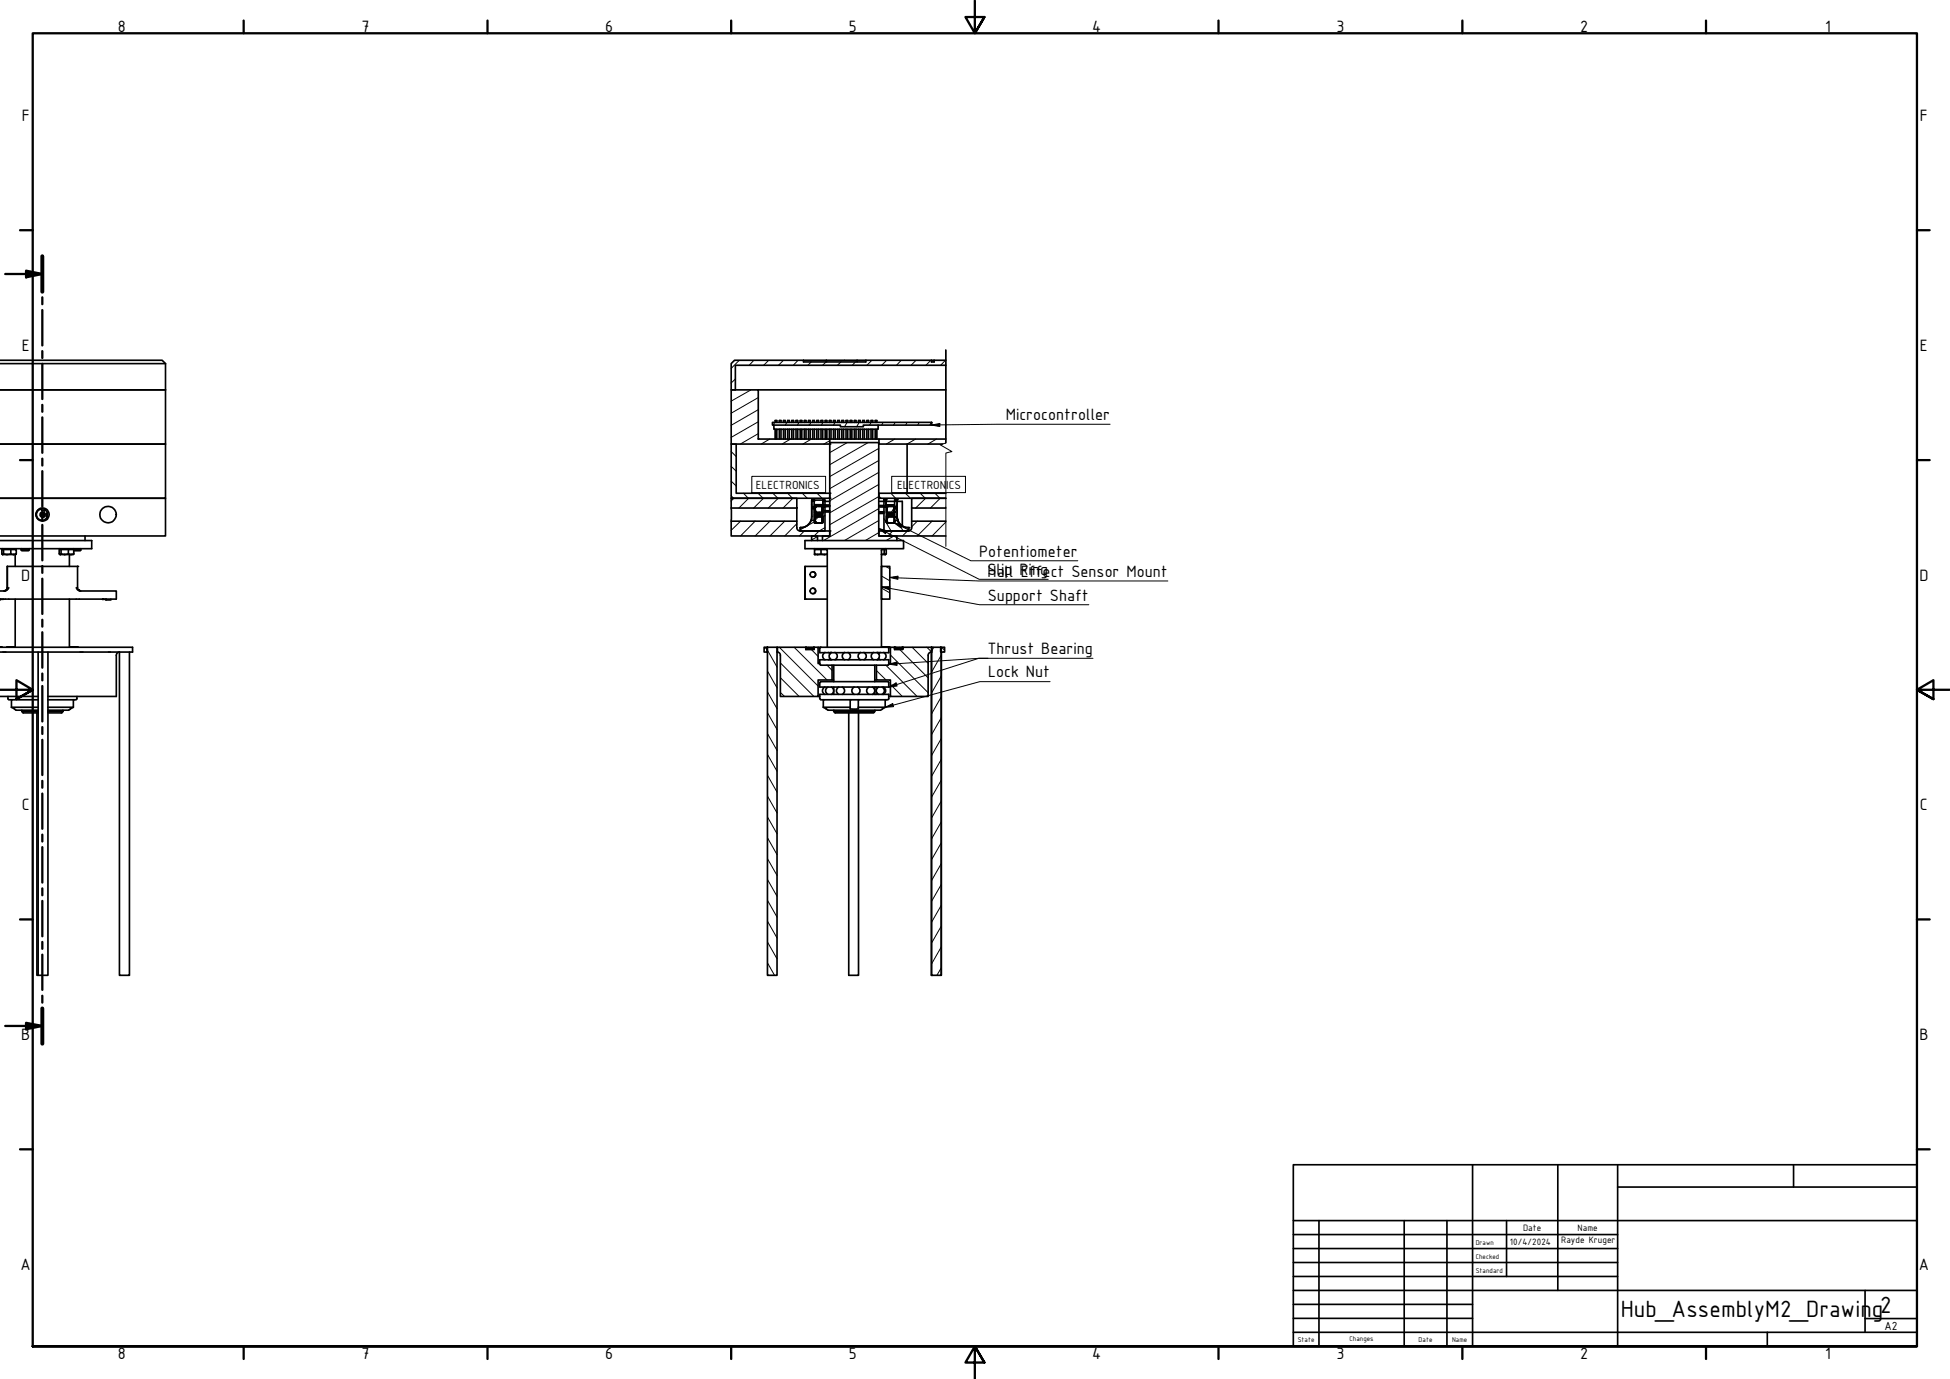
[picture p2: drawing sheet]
<svg xmlns="http://www.w3.org/2000/svg" width="594mm" height="420mm" viewBox="0 0 594 420" stroke-linecap="round" stroke-linejoin="round" font-family="sans-serif">
<!-- layer: Hatch (ISO) -->
<g fill="none" stroke="#000" stroke-width=".3">
<path d="M224 115.5l-1.2 1.2M225.2 109.8l-2.4 2.4M228.8 118.8l-6 3.4M229.7 109.8l-1.5 1.5M234.2 109.8l-1.5 1.5M238.7 109.8l-1.5 1.5M243.1 109.8l-1.4 1.5M247.1 110.3l-1 1M251.7 110.3l-1.1 1M256.2 110.3l-1.1 1M260.6 110.3l-.9 1M265.6 109.8l-1.5 1.5"/>
<path d="M270.1 109.8l-1.5 1.5M274.6 109.8l-1.5 1.5M279.1 109.8l-1.5 1.5M283.6 109.8l-1.5 1.5M288 109.8l-1.4 1.5M222.8 137.6l1.5 1.5M231 132.1l-5.4 3.2M231 128.5l-8.2 4.8M231 124.8l-8.2 4.8M231 121.1l-8.2 4.8M234.5 133.8l-2.6 1.5M236 128.7l-.4 .8"/>
<path d="M239.7 128.7l-.4 .8M240.9 133.8l-2.6 1.5M243.4 128.7l-.4 .8M247.1 128.7l-.5 .8M247.2 133.8l-2.6 1.5M250.7 128.7l-.4 .8M252.8 134.3l-1.8 1M254.4 128.7l-.5 .8M258.1 128.7l-.8 1.3M258.1 134.9l-5.3 3M261.7 128.7l-.7 1.3M264.5 134.9l-11.7 6.7"/>
<path d="M265.4 128.7l-.5 .8M267.7 136.6l-14.9 8.6M269 128.7l-.4 .8M272.6 133.8l-2.6 1.5M272.7 128.7l-.5 .8M276.4 128.7l-.5 .8M279 133.8l-2.6 1.5M280 128.7l-.4 .8M283.7 128.7l-.4 .8M285.3 133.8l-2.6 1.5M222.8 151l.7 .8M222.8 146.6l1.5 1.5"/>
<path d="M222.8 142.1l1.5 1.5M223.6 151.8l-.8 .8M225.6 158.8l-2.8 2.8M226.5 150.3l1.5 1.5M228.1 151.8l-3 3M230.1 158.8l-4.5 4.5M230.9 150.3l1.6 1.5M232.6 151.8l-3 3M234.6 158.8l-4.5 4.5M235.5 150.3l1.5 1.5M237.1 151.8l-3 3M239.1 158.8l-4.5 4.5"/>
<path d="M240 150.3l1.4 1.5M241.6 151.8l-3 3M242.8 159.6l-3.7 3.7M244.4 150.3l1.5 1.5M248.1 159l-4.3 2.4M248.1 154.5l-.8 .4M248.1 152.3l-.8 .5M248.2 154.9l.1 .1M248.9 150.3l1.5 1.5M249 157.1l-.3 .4M249.5 157.3l-1.2 1.2M249.6 156.1l-.2 .3"/>
<path d="M250.6 156.3h.1M250.6 158.3h.1M250.6 155.2h.1M251.3 157.1l-.8 .5M251.3 152.3l-.6 .4M267.7 158.6l-10.5 6.1M267.7 155l-16.8 9.7M267.7 151.3l-14.9 8.6M267.7 147.6l-14.9 8.7M267.7 143.9l-14.9 8.7M267.7 140.3l-14.9 8.6M267.8 151.2l.6 .6"/>
<path d="M269.3 158l2.2 3.8M269.6 152.3l.3 .5M270.1 154.4h.1M270.1 158.1h.1M270.5 157l-.4 .3M270.8 157.3l-.7 1.2M271.4 150.3l1.5 1.5M272.2 156.1l-.8 .4M272.4 154.9l.1 .3M272.4 154.7l-.9 1.6M272.5 154.5l-.1 .1M272.7 154.3l.4 .7"/>
<path d="M272.8 152.3l.2 .5M273.2 158.5l1.9 3.3M275.8 150.3l1.6 1.5M279.5 158.8l-1.8 1.7M280.4 150.3l1.5 1.5M282 151.8l-3 3M284 158.8l-4.5 4.5M284.9 150.3l1.4 1.5M286.4 151.8l-2.9 3M288.2 159l-4.2 4.3M288.2 154.5l-.2 .3M245 161.8l-1.5 1.5"/>
<path d="M249 163.5l-1.7 1M251.3 160.8l-1.7 1-1.6 1.5M252.8 163l-.3 .3M267.7 162.3l-4.1 2.4M268.5 179.2l2.6 1.4M268.5 175.5l2.6 1.5M269.8 172.6l1.3 .7M272 161.8l-1.5 1.5M272.4 163.3l-2.5 1.4M276.5 161.8l-1.5 1.5M233 197.2l.7 .7M233.8 198.1l2.9 5.1"/>
<path d="M237.4 197.2l11.8 11.8M241.9 197.2l10.1 10M246.3 197.2l.9 .5M247.2 197.9l2 2.1M271.3 199.6l11.5 11.5M274 197.2l-.5 .5M274.1 197.9l8.7 8.6M277.9 197.2l4.9 4.9M282.4 197.2l1.4 1.5M284.5 197.2l-.7 1.3M286.8 199.6l-3 5.2M286.8 197.2l1 .9"/>
<path d="M233.8 217.1l2.9 5.2M233.8 210.8l2.9 5.1M233.8 204.4l2.9 5.2M237.7 211l1.3 1.2M237.7 206.5l5.8 5.7M237.7 202l10.3 10.2M252 202.7l1.5 1.6M267 204.3l2.9 2.9M269.9 202.7l9.5 9.5M271.3 208.5l3.6 3.7M286.8 206l-3 5.2M286.8 212.3l-3 5.2"/>
<path d="M286.8 218.7l-3 5.2M233.8 236.2l2.9 5.1M233.8 229.8l2.9 5.2M233.8 223.5l2.9 5.1M286.8 225l-3 5.2M286.8 231.4l-3 5.2M286.8 237.7l-3 5.2M233.8 255.2l2.9 5.2M233.8 248.9l2.9 5.1M233.8 242.5l2.9 5.2M286.8 244.1l-3 5.2M286.8 250.4l-3 5.2"/>
<path d="M286.8 256.8l-3 5.2M233.8 274.3l2.9 5.1M233.8 267.9l2.9 5.2M233.8 261.6l2.9 5.1M286.8 263.1l-3 5.2M286.8 269.5l-3 5.2M286.8 275.8l-3 5.2M233.8 293.3l2.2 3.9M233.8 287l2.9 5.1M233.8 280.6l2.9 5.2M286.8 282.2l-3 5.2M286.8 288.5l-3 5.2"/>
<path d="M286.8 294.9l-1.4 2.3"/>
</g>
<!-- layer: Visible (ISO) -->
<g fill="none" stroke="#000" stroke-width=".51">
<path d="M0 109.8h49.4l1 1M0 110.8h50.4M50.4 110.8v8h-50.4h50.4v16.5h-50.4h50.4v16.5h-50.4h50.4v11.5h-50.4M222.8 118.8h8.2v15h21.8v1.5h-30zM231 118.8h57.2M244.8 109.8h-21l-1 1v8h1.2v-7.5h64.2M244.8 109.8h43.4M244.8 109.8v.5h19v-.5M251.8 109.8v.5M261.1 109.8v.5M283.8 109.8v.5h.8v-.5M222.8 135.3h1.5v15h28.5v1.5h-30z"/>
<path d="M235.3 128.7h48.5v.8h-20.8v.5h-7v-.5h-20.7zM235.8 129.5v1.3h31.7v-1.3M236.2 128.7v-.6h.5v.6M236.2 130.8v3M236.7 130.8v3M237.4 128.7v-.6h.5v.6M237.4 130.8v3M237.9 130.8v3M238.7 128.7v-.6h.5v.6M238.7 130.8v3M239.2 130.8v3M240 128.7v-.6h.5v.6"/>
<path d="M240 130.8v3M240.5 130.8v3M241.2 128.7v-.6h.5v.6M241.2 130.8v3M241.7 130.8v3M242.5 128.7v-.6h.5v.6M242.5 130.8v3M243 130.8v3M243.8 128.7v-.6h.5v.6M243.8 130.8v3M244.3 130.8v3M245 128.7v-.6h.6v.6"/>
<path d="M245 130.8v3M245.6 130.8v3M246.3 128.7v-.6h.5v.6M246.3 130.8v3M246.8 130.8v3M247.6 128.7v-.6h.5v.6M247.6 130.8v3M248.1 130.8v3M248.9 128.7v-.6h.5v.6M248.9 130.8v3M249.4 130.8v3M250.1 128.7v-.6h.5v.6"/>
<path d="M250.1 130.8v3M250.6 130.8v3M251.4 128.7v-.6h.5v.6M251.4 130.8v3M251.9 130.8v3M252.7 128.7v-.6h.5v.6M252.7 130.8v3M252.8 133.8h15M253.2 130.8v3M253.9 128.7v-.6h.5v.6M253.9 130.8v3M254.4 130.8v3"/>
<path d="M255.2 128.7v-.6h.5v.6M255.2 130.8v3M255.7 130.8v3M256.5 128.7v-.6h.5v.6M256.5 130.8v3M257 130.8v3M257.7 128.7v-.6h.6v.6M257.7 130.8v3M258.3 130.8v3M259 128.7v-.6h.5v.6M259 130.8v3M259.5 130.8v3"/>
<path d="M260.3 128.7v-.6h.5v.6M260.3 130.8v3M260.8 130.8v3M261.6 128.7v-.6h.5v.6M261.6 130.8v3M262.1 130.8v3M262.8 128.7v-.6h.5v.6M262.8 130.8v3M263.3 130.8v3M264.1 128.7v-.6h.5v.6M264.1 130.8v3M264.6 130.8v3"/>
<path d="M265.4 128.7v-.6h.5v.6M265.4 130.8v3M265.9 130.8v3M266.6 128.7v-.6h.5v.6M266.6 130.8v3M267.1 130.8v3M267.7 135.3h.1M276.4 135.3v15M288.2 133.8h-20.4v1.5h19.3M12.6 156.5h.6l.1 .5-.2 .2-.5-.2 .2-.2zM12.6 155l.1 .6M12.8 155a1.75 1.75 0 0 0-1.8 1.8 1.75 1.75 0 0 0 1.8 1.7"/>
<path d="M13.8 155.4l-.3 .3-.8-.1M14.5 156.2l-.3 .3-.1 .8 .3 .2M222.8 151.8h20v3h-20zM222.8 154.8v4M242.8 154.8v4M247.1 158.5a3.3 3.3 0 0 1-3.3 2.3v1h7.5v-7.5h-.6v.3h-.2v4h.2v.3M247.1 158.5h1v.9h2.1M247.3 157.4a3.3 3.3 0 0 1-3.5 3.4v1h9v1.5h-30v-4.5h20v2a.99 .99 0 0 0 .9 1M247.3 154.3h.8v.7h-.8zM247.3 152.3h.8v.5h-.8zM247.3 152.8v1.5M247.3 152.3v5.1"/>
<path d="M247.3 155v2.4M247.3 157.4l-.2 1.1M248.1 152.8v1.5M248.1 155v3.5M248.1 152.4h2.6M248.2 157.5l.1 .1M248.2 157.4l2.4-.1v1.7M248.2 155.4l.1 3.9M248.2 154.7v.7M248.2 154.3l.1 1.3zM248.2 154.3v.4zM248.2 154.5v1.1"/>
<path d="M248.2 155.4v.1M248.2 155.6h.1M248.2 157.4v.1M248.3 156l-.1 .1M248.3 158.9v.4M248.3 154.3l.1-.5h2.2h-2.3v2.2M248.3 154.3l-.1 .1M248.3 157.6v1.3M248.3 156v1.6M248.3 156.1h2.3v.3h-2.3zM248.3 157.1h2.3v.3l-2.3 .1zM248.3 156.4l2.2 .1v.5h-2.2"/>
<path d="M248.3 156.5v.6M248.3 154.3h2.3v.3M248.3 156.8h2.2M248.3 156.6h2.2M248.7 159.3v.1M250.4 159.3l-.2 .1M250.6 159v-4.5v4.5M250.6 157.5v1.7zM250.6 154.4v1.7zM250.6 159h.1M250.6 154.5v1.8h-2.3l-.1-.8M250.6 158.6v.4"/>
<path d="M250.6 159v.3h-2.3M250.6 153.8h.5M250.6 154.5l.1 .1M250.6 153.8l.5 .2M250.7 152.3h.6v.5h-.6zM250.7 158.9l-.5 .5M250.7 154v.3M250.7 152.3v1.5v-1M250.7 158.6v.3M250.7 158.9l-.1 .1M251.3 152.8v1.5h1.5M251.3 152.8h1.5"/>
<path d="M252.7 153.9h-1.4l1.4 .1M252.7 155.6v.1M252.8 155.6h-1.5l1.5 .1M252.8 155.9l-1.5 .1M267.7 152.8h1.6v1.5M267.7 151.8h.1M267.7 150.3h.1M267.8 154.2l.2 .3h1.3M268 155.9l-.2 .2M268 156h1.3M268 154v.1M269.3 155.9l-1.5 .2 .2 .3h1.3"/>
<path d="M269.3 154.1l-1.5 .1M269.3 154h-1.3l-.2 .2M269.3 152.3h.6v.5h-.6zM269.9 158.9v-.3h.2v-4h-.2v-.3h-.6v7.5h7.5l-.1-1M269.9 158.9l.5 .5M269.9 154.3v-1.5h2.6v1.5M269.9 152.3l.2 1.5M269.9 158.9l.2 .3M269.9 158.6v.3M270.1 153.9l-.2 .1M270.1 154.5v4.5v-4.5M270.1 157h2.3v.5h-2.2z"/>
<path d="M270.1 156.1h2.3v.4h-2.3zM270.1 154.4v1.7zM270.1 157.5v1.7zM270.1 156.6h2.3M270.1 156.9h2.3M270.3 159.3l.1 .1M272.4 154.5l.1 1.1zM272.4 157.6l.1 1.4M272.4 156.5v.5h-2.3M272.4 155.7h.1M272.5 159.2l-.1 .1M272.5 154.4l-.1-.5-2.3-.1h2.4l-.1 2.2"/>
<path d="M272.5 154.3h-2.4v2l2.4-.2M272.5 157.4l-2.4-.1v2l2.4-.1M272.5 155.6v3.6M272.5 152.3h.8v.5h-.8zM272.5 154.3h.8v.7h-.8zM272.5 155v3.5M273.3 152.8v1.5M273.3 152.3v5.1v-2.4M273.3 154v1.6zM273.3 152.8h1.6v7.5M273.5 158.5h-1v.9h-2.1M273.5 158.5a3.2 3.2 0 0 0 3.2 2.3"/>
<path d="M273.5 158.5l-.2-1.1a3.5 3.5 0 0 0 3.4 3.4M277.7 154.8h10.5M277.7 154.8v4M288.2 158.8h-10.5v2a.99 .99 0 0 1-.9 1h-9v1.5h20.4M288.2 150.3h-20.4v1.5h20.4h-10.5v3M0 164.7h27.9v2.5h-27.9M.6 167.4h.5v1.4l-.3 .2-.2-.2zM.8 167.2v.2M1.1 168.8l1.1 .2 1.1-.2M1.1 167.4h2.2v1.4M2 179.7h.1M2.2 179l-.4 .9-.6 .2 .8-.4"/>
<path d="M2.2 179l-.2 .7M2.2 179v-6.4h21.4v6.4l.4 .9 .6 .2M2.7 179l-.4 .6a2.42 2.42 0 0 1-2.3 .5M3.3 168.8l.8 .2 .9-.2M3.3 167.4h1.7v1.4M4.6 169v3.6M4.8 167.2v.2M5 168.8l-.2 .2-4.1-.1M6.4 167.2l.3 .6h2l.2-.6M6.4 167.6h2.5M18.3 167.2v.2M18.6 167.4v1.4"/>
<path d="M20.8 167.4h-2.8v1.4l.4 .2 .2-.2 1.1 .2 2.8-.2M20.8 168.8v-1.4h1.7v1.4M21.1 169v3.6M22.3 167.2v.2M22.5 168.8l-.2 .2-4.1-.1M22.5 167.6h2.1M23.2 179l.4 .6 .8 .5h11v2.4h-35.4M24.6 167.2l-.2 .6h-1.9M25.9 163.3v1.4M245.2 164.7h30.1v2.5h-30.1zM245.2 172.6v9.9M247.3 164.7v-1.4h1.7v1.4"/>
<path d="M247.6 174.2a.83 .83 0 0 1 .9 .8 .83 .83 0 0 1-.9 .9M247.6 179.2a.86 .86 0 0 1 .9 .8 .86 .86 0 0 1-.9 .9M248.2 167.2v.2M250.1 167.4v1.4M250.6 164.7v-1.4h2.2v-28.4h14.9v28.4h5.5v1.4M251.5 167.2l.5 .5M252 167.4h-3.8v1.4M252 168.8l-.9 .2-2.9-.2v.2h3.8M252 172.6h-6.8v9.9M252 167.7v29.5M267.7 161.8h.1M268.5 172.6h2.6v9.9h-2.6z"/>
<path d="M268.6 167.4h1.4v1.4l-.3 .2-.3-.2-.9 .1M269 167.2l-.5 .5v29.5M269.4 167.4v1.4M269.7 167.2v.2M269.8 168.9l-1.3 .1M276.8 160.8l.1 1M0 197.2h40.4v1.5h-40.4M0 197.1h.6M.1 182.5l-.1 .3M.5 197.1l.1 .1M.9 198.7h.9M1.1 182.5l-1 .1"/>
<path d="M2 197.2h2.5M4.6 182.5v14.7M11.6 198.7v98.5h3v-98.5M21.1 182.5v14.7M21.3 197.2h2.5M24.4 198.7h.9M31.3 182.5h.1M31.3 182.6h1M32.3 182.6v.2M33.1 198.7h.5M33.8 182.5v.3h-1.5v-.2M35.4 199.7v12.5h-20.8"/>
<path d="M36.3 198.7a.98 .98 0 0 0-.9 1M36.4 198.7v98.5h3v-98.5M232.8 197.2h.9v1.5h-.9zM233.7 198.7h.1M233.7 197.2h.1M233.8 197.2h2.9v100h-2.9zM236.7 198.7l.2-1.5h8.6v.7h2.5v-.7h1.2v5h.5M236.7 197.2h.2M236.8 198.7a.98 .98 0 0 1 .9 1M237.7 199.7v12.5h11.5v-5h4.3v-4.5M245.2 182.5h6.8M245.5 197.2h2.5"/>
<path d="M245.6 197.2v.5h2.4l-.1-.5M249.2 197.2h22.1M250.1 197.2l-.3 .3M251.4 198.8a1.24 1.24 0 0 0-.8 1.1 1.24 1.24 0 0 0 .8 1.1M252.4 198.8l.5 .4M253 198.8l.2 .1M253.3 198.8a1.24 1.24 0 0 0-.7 1.1 1.24 1.24 0 0 0 .7 1.1M254.4 198.8a1.24 1.24 0 0 1 .7 1.1 1.24 1.24 0 0 1-.7 1.1M257.3 198.8a1.24 1.24 0 0 0-.7 1.1 1.24 1.24 0 0 0 .7 1.1M258.4 198.8a1.24 1.24 0 0 1 .7 1.1 1.24 1.24 0 0 1-.7 1.1M262.2 198.8a1.24 1.24 0 0 0-.8 1.1 1.24 1.24 0 0 0 .8 1.1M263.2 198.8a1.24 1.24 0 0 1 .7 1.1 1.24 1.24 0 0 1-.7 1.1"/>
<path d="M266.2 198.8a1.24 1.24 0 0 0-.8 1.1 1.24 1.24 0 0 0 .8 1.1M267.2 198.8a1.24 1.24 0 0 1 .7 1.1 1.24 1.24 0 0 1-.7 1.1M267.5 198.8l-.2 .1M268.2 198.8l-.5 .4M268.6 197.1h-.1M268.6 197.1h2.3M269.2 198.8a1.24 1.24 0 0 1 .7 1.1 1.24 1.24 0 0 1-.7 1.1M270.5 197.2l.3 .3v1.4h-21.1v-1.4M270.9 197.1l.1 .1M272.5 197.6h2.5M272.5 197.2h2.5M272.5 197.3v.3"/>
<path d="M272.5 197.6l.1 .1M272.6 197.2l-.1 .1M274.9 197.2l.1 .1M275 197.6l-.1 .1M275 197.3v.3M282.8 199.7v12.5h-11.5v-5h-4.3v-4.5M283.7 198.7a.98 .98 0 0 0-.9 1M283.8 198.7l.1-1.5h-8.9v.7h-2.5v-.7h-1.2v5h-.5M283.8 197.2h3v100h-3zM283.8 198.7v98.5M286.6 197.2h1.2v1.5h-1.2zM286.8 198.7v98.5"/>
<path d="M0 212.2h11.6M2.4 212.2l.1 .8 .2 .1M2.7 213.2h8.9M3.5 215.5l1.4 .9h6.7M3.5 215.5h8.1M3.5 213.2v2.3M6.7 216.8l.3 .4h4.6M6.7 216.8h4.9M6.7 216.4v.4M11.2 217.2v80h.4M14.6 216.8h4.6M14.6 213.2h8.5"/>
<path d="M14.6 215.5h7.8M19.2 216.8l-.4 .4h-4.2M19.2 216.4v.4M22.4 213.2v2.3l-1.5 .9h-6.3M23.4 212.2v.8l-.3 .1M249.2 212.2h.5M249.7 202.4v-1.4h21.1v1.4l-.3 .3h-20.4M249.7 212.9v-1.3h21.1v1.3l-.3 .2-20.4 .1M249.8 202.4l.3 .3M249.8 212.9l.3 .2M250.1 207.7h20.4l.3 .3v1.3h-21.1v-1.3M250.1 207.7l-.3 .3"/>
<path d="M250.8 215.5l1.5 .9h16l1.4-.9M250.8 215.5h8.2M250.8 213.2v2.3M251.3 209.3a1.24 1.24 0 0 0-.7 1.1 1.24 1.24 0 0 0 .7 1.2M252.2 209.3a1.24 1.24 0 0 0-.7 1.1 1.24 1.24 0 0 0 .7 1.2M252.9 200.6l-.5 .4M253.2 201h-.2M253.3 209.3a1.24 1.24 0 0 1 .7 1.1 1.24 1.24 0 0 1-.7 1.2M253.5 207.2h.5M254 216.4v.4h12.5l-.4 .4h-11.7l-.4-.4M254 202.7v5M254 209.3v2.3"/>
<path d="M255.5 209.3a1.24 1.24 0 0 0-.7 1.1 1.24 1.24 0 0 0 .7 1.2M256.6 209.3a1.24 1.24 0 0 1 .7 1.1 1.24 1.24 0 0 1-.7 1.2M258.6 217.2v80h3v-80M259 213.2v2.8l1.3 .1 1.2-.1v-2.8M260.2 209.3a1.24 1.24 0 0 0-.7 1.1 1.24 1.24 0 0 0 .7 1.2M261.3 209.3a1.24 1.24 0 0 1 .7 1.1 1.24 1.24 0 0 1-.7 1.2M261.5 215.5h8.2M264.8 209.3a1.24 1.24 0 0 0-.8 1.1 1.24 1.24 0 0 0 .8 1.2M265.8 209.3a1.24 1.24 0 0 1 .7 1.1 1.24 1.24 0 0 1-.7 1.2M266.5 202.7v5M266.5 209.3v2.3M266.5 216.4v.4"/>
<path d="M266.5 207.2h.5M266.9 209.3l.4 .3M267.3 211.3l-.4 .3M267.3 201h.2M267.7 209.3a1.24 1.24 0 0 0-.7 1.1 1.24 1.24 0 0 0 .7 1.2M267.7 200.6l.5 .4M268.7 209.3a1.24 1.24 0 0 1 .7 1.1 1.24 1.24 0 0 1-.7 1.2M269.1 209.3a1.24 1.24 0 0 1 .7 1.1 1.24 1.24 0 0 1-.7 1.2M269.7 213.2v2.3M270.8 212.2h.5"/>
<circle cx="12.8" cy="156.8" r="1.75"/>
<circle cx="13" cy="156.8" r="1.99"/>
<circle cx="13" cy="156.8" r=".54"/>
<circle cx="13" cy="156.8" r=".79"/>
<circle cx="32.9" cy="156.8" r="2.49"/>
<circle cx="247.7" cy="175.1" r=".85"/>
<circle cx="247.7" cy="180" r=".84"/>
</g>
<g fill="#000">
<circle cx="252.8" cy="135.3" r=".25"/>
<circle cx="247.3" cy="152.3" r=".25"/>
<circle cx="248.2" cy="156.1" r=".25"/>
<circle cx="248.2" cy="156.3" r=".25"/>
<circle cx="248.2" cy="155.5" r=".25"/>
<circle cx="248.2" cy="157.4" r=".25"/>
<circle cx="248.3" cy="156" r=".25"/>
<circle cx="248.3" cy="158.9" r=".25"/>
<circle cx="248.3" cy="154.6" r=".25"/>
<circle cx="248.3" cy="157" r=".25"/>
<circle cx="248.3" cy="157.6" r=".25"/>
<circle cx="250.6" cy="154.5" r=".25"/>
<circle cx="250.7" cy="152.3" r=".25"/>
<circle cx="251.3" cy="154.3" r=".25"/>
<circle cx="251.3" cy="154" r=".25"/>
<circle cx="252.8" cy="151.8" r=".25"/>
<circle cx="252.8" cy="150.3" r=".25"/>
<circle cx="269.9" cy="152.3" r=".25"/>
<circle cx="270.1" cy="156.1" r=".25"/>
<circle cx="270.1" cy="154.3" r=".25"/>
<circle cx="270.1" cy="159" r=".25"/>
<circle cx="270.1" cy="157.5" r=".25"/>
<circle cx="270.1" cy="154.5" r=".25"/>
<circle cx="272.4" cy="156" r=".25"/>
<circle cx="272.4" cy="157.6" r=".25"/>
<circle cx="272.4" cy="154.6" r=".25"/>
<circle cx="272.4" cy="158.9" r=".25"/>
<circle cx="272.5" cy="156.1" r=".25"/>
<circle cx="272.5" cy="157.6" r=".25"/>
<circle cx="272.5" cy="157.5" r=".25"/>
<circle cx="272.5" cy="154.5" r=".25"/>
<circle cx="273.3" cy="152.3" r=".25"/>
<circle cx="2.2" cy="172.6" r=".25"/>
<circle cx="23.6" cy="172.6" r=".25"/>
<circle cx="23.9" cy="179.7" r=".25"/>
<circle cx="243.8" cy="160.8" r=".25"/>
<circle cx="248.2" cy="169" r=".25"/>
<circle cx="252.8" cy="161.8" r=".25"/>
<circle cx="268.5" cy="172.6" r=".25"/>
<circle cx="276.9" cy="160.8" r=".25"/>
<circle cx="245.2" cy="182.5" r=".25"/>
<circle cx="272.6" cy="197.2" r=".25"/>
<circle cx="272.6" cy="197.7" r=".25"/>
<circle cx="274.9" cy="197.7" r=".25"/>
<circle cx="274.9" cy="197.2" r=".25"/>
<circle cx="3.5" cy="213.2" r=".25"/>
<circle cx="22.4" cy="213.2" r=".25"/>
<circle cx="250.8" cy="213.2" r=".25"/>
<circle cx="259" cy="213.2" r=".25"/>
<circle cx="261.5" cy="213.2" r=".25"/>
<circle cx="269.7" cy="213.2" r=".25"/>
<circle cx="283.8" cy="297.2" r=".25"/>
</g>
<!-- layer: Break Line (ISO) -->
<path d="M288.2 135v-28.4v28.4l-1.8 .5 3.6 2.1-1.8 .4v28.5" fill="none" stroke="#000" stroke-width=".3"/>
<!-- layer: Section Line (ISO) -->
<g fill="none" stroke="#000" stroke-width=".7">
<path d="M12.9 78.1v10.8M1.6 83.5h11.3M7.9 82.5l5 1-5 1zM12.9 90.6v2.1M12.9 94.5v10.8M12.9 107v2.1M12.9 110.8v10.8M12.9 123.4v2.1M12.9 127.2v10.8M12.9 139.7v2.1M12.9 143.6v10.7M12.9 156.1v2.1"/>
<path d="M12.9 159.9v10.8M12.9 172.4v2.1M12.9 176.3v10.7M12.9 188.8v2.1M12.9 192.6v10.8M12.9 205.2v2.1M12.9 209v10.8M12.9 221.5v2.1M12.9 225.4v10.7M12.9 237.9v2.1M12.9 241.8v10.7M12.9 254.3v2.1"/>
<path d="M12.9 258.1v10.8M12.9 270.7v2.1M12.9 274.5v10.8M12.9 287v2.1M12.9 290.9v10.7M1.6 312.6h11.3M7.9 311.6l5 1-5 1zM12.9 303.4v2.1M12.9 307.3v10.7"/>
</g>
<path d="M12.9 78.1v10.8M12.9 307.3v10.7" fill="none" stroke="#000" stroke-width="1.2"/>
<path d="M7.9 82.5l5 1-5 1zM7.9 311.6l5 1-5 1z" fill="#000"/>
<!-- layer: Border (ISO) -->
<g fill="none" stroke="#000" stroke-width=".7">
<path d="M74.2 6.3v3.8M148.5 6.3v3.8M222.8 6.3v3.8M297 .2v9.9l-2.9-4.9h5.8l-2.9 4.9 2.9-4.9M371.2 6.3v3.8M445.5 6.3v3.8M519.7 6.3v3.8M6.1 70.1h3.9M584 70.1h3.9M6.1 140.2h3.9M584 140.2h3.9M0 210.2h10l-5-3v5.8l5-2.8-5 2.8"/>
<path d="M594 210.2h-10l5-3v5.8l-5-2.8 5 2.8M6.1 280.1h3.9M584 280.1h3.9M6.1 350.2h3.9M584 350.2h3.9M10 410.2v-400.1h574v400.1h-574h574M74.2 410.2v3.9M148.5 410.2v3.9M222.8 410.2v3.9M299.9 415.1l-2.9-4.9 2.9 4.9h-5.8l2.9-4.9v10M371.2 410.2v3.9M445.5 410.2v3.9"/>
<path d="M519.7 410.2v3.9"/>
</g>
<!-- layer: Title (ISO) -->
<g fill="none" stroke="#000" stroke-width=".51">
<path d="M394 354.9h190v55.3h-190zM448.6 354.9v55.3M474.6 354.9v38.3M492.8 354.9v55.3M546.4 354.9v6.8M394 376.2h98.8M394 371.9h190M401.8 371.9v38.3M427.8 371.9v38.3M440.8 371.9v38.3M459 371.9v17M492.8 361.7h91.2"/>
<path d="M394 380.4h98.8M394 384.7h98.8M394 388.9h98.8M394 393.2h190M394 397.4h54.6M568.2 393.2v12.7M394 405.9h190M394 401.7h54.6M538.4 405.9v4.3M568.2 401.7h15.8"/>
</g>
<!-- layer: Sketch Geometry (ISO) -->
<path d="M229 145.1h22.5v5h-22.5zM271.7 145.1h22.4v5h-22.4z" fill="none" stroke="#000" stroke-width=".3"/>
<!-- layer: Symbol (ISO) -->
<g fill="none" stroke="#000" stroke-width=".3">
<path d="M283.8 129.5l2.5-.5v1zM338.2 129.3h-34.3l-20.1 .2M272.4 159.3l2.5 .6-.5 .9zM272.4 159.3l23.4 11.6h32.6M267.7 161l2.5 .7-.5 .9zM267.7 161l30.6 15.5h21M268.5 178.8l2.6-.1-.2 1zM268.5 178.8l29.9 5.5h33.3M271.1 175.9l2.5-.3v.9zM271.1 175.9l27.2 1.1h57.5M269.7 215.5l2.3-1.1 .2 .9zM270.8 202.4l2.4-.7 .1 1z"/>
<path d="M270.8 209.3l2.2-1.2 .3 .9zM301 200.6h-2.8l-27.4 8.7M319.9 207.7h-21.4l-28.8 7.8M333 200.6h-34.7l-27.5 1.8"/>
</g>
<path d="M283.8 129.5l2.5-.5v1zM272.4 159.3l2.5 .6-.5 .9zM267.7 161l2.5 .7-.5 .9zM268.5 178.8l2.6-.1-.2 1zM271.1 175.9l2.5-.3v.9zM269.7 215.5l2.3-1.1 .2 .9zM270.8 209.3l2.2-1.2 .3 .9zM270.8 202.4l2.4-.7 .1 1z" fill="#000"/>
<g font-size="7.7">
<text x="493.8" y="401.3">Hub_AssemblyM2_Drawin</text>
<text x="570.3" y="401.3">g2</text>
</g>
<g font-size="5.4">
<text x="35.9" y="9.8">8</text>
<text x="110.2" y="9.8">7</text>
<text x="184.4" y="9.8">6</text>
<text x="258.6" y="9.8">5</text>
<text x="332.7" y="9.8">4</text>
<text x="407.2" y="9.8">3</text>
<text x="481.4" y="9.8">2</text>
<text x="556" y="9.8">1</text>
<text x="6.6" y="36.9">F</text>
<text x="584.9" y="36.9">F</text>
<text x="6.6" y="106.9">E</text>
<text x="584.9" y="106.9">E</text>
<text x="306.4" y="128">Microcontroller</text>
<text x="298.3" y="169.6">Potentiometer</text>
<text x="6.5" y="176.9">D</text>
<text x="300.8" y="175.2">Slill REifnfgect Sensor Mount</text>
<text x="300.9" y="175.7">Hap</text>
<text x="584.8" y="176.9">D</text>
<text x="300.9" y="183">Support Shaft</text>
<text x="300.8" y="199.3">Thrust Bearing</text>
<text x="301.1" y="206.4">Lock Nut</text>
<text x="6.6" y="246.9">C</text>
<text x="584.9" y="246.9">C</text>
<text x="6.5" y="316.9">B</text>
<text x="584.8" y="316.9">B</text>
<text x="6.3" y="386.9">A</text>
<text x="584.6" y="386.9">A</text>
<text x="35.9" y="414.1">8</text>
<text x="110.2" y="414.1">7</text>
<text x="184.4" y="414.1">6</text>
<text x="258.6" y="414.1">5</text>
<text x="332.7" y="414.1">4</text>
<text x="407.2" y="414.1">3</text>
<text x="481.4" y="414.1">2</text>
<text x="556" y="414.1">1</text>
</g>
<g font-size="3.9">
<text x="230.3" y="149">ELECTRONICS</text>
<text x="273.3" y="148.9">EL</text>
<text x="276.8" y="148.9">ECTRON</text>
<text x="288.3" y="148.9">I</text>
<text x="289.1" y="148.9">CS</text>
<text x="574.1" y="405.1">A2</text>
</g>
<g font-size="3">
<text x="464" y="375.1">Date</text>
<text x="480.6" y="375.1">Name</text>
<text x="460" y="379.4">10/4/2024</text>
<text x="475.6" y="378.8">Rayde Kruger</text>
</g>
<g font-size="2.3">
<text x="449.6" y="379.4">Drawn</text>
<text x="449.6" y="383.6">Checked</text>
<text x="449.6" y="387.9">Standard</text>
<text x="395.4" y="408.8">State</text>
<text x="411.1" y="408.5">Changes</text>
<text x="432.2" y="408.8">Date</text>
<text x="442.4" y="408.8">Name</text>
</g>
</svg>
